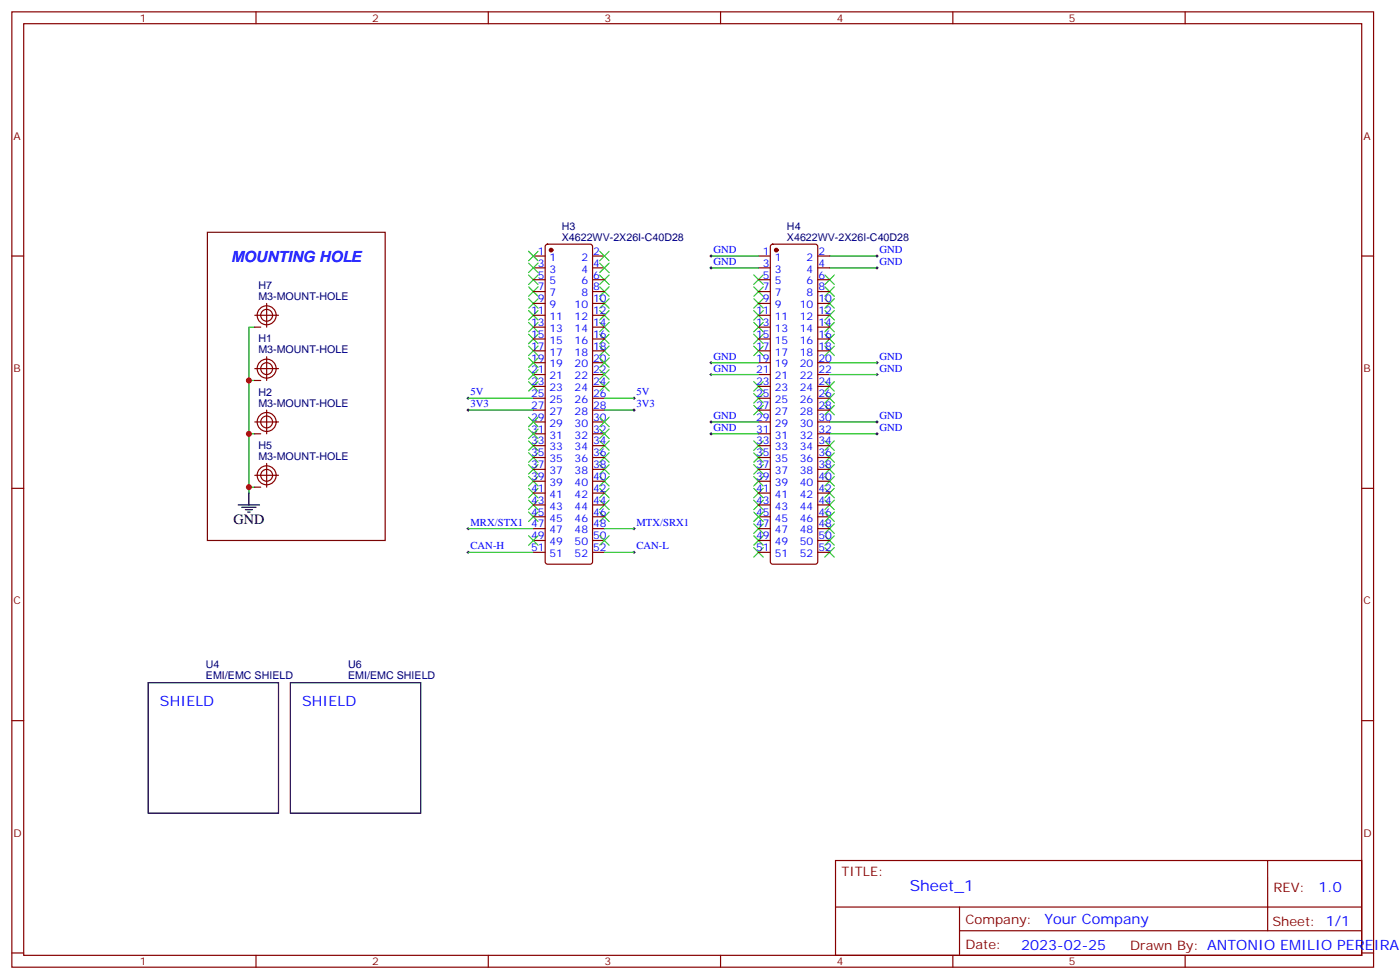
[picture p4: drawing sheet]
<svg xmlns="http://www.w3.org/2000/svg" width="417mm" height="292mm" viewBox="0 0 417 292" stroke-linecap="round" stroke-linejoin="round" font-family="sans-serif">
<g fill="none" stroke="#870000" stroke-width=".35">
<path d="M3.5 3.5h405.4v284.4h-405.4zM7.1 7.1h398.2v277.2h-398.2zM76.2 3.5v3.6M145.3 3.5v3.6M214.5 3.5v3.6M283.6 3.5v3.6M352.8 3.5v3.6M3.5 76.2h3.6M158.7 76.2h3.6M158.7 79.7h3.6M162.5 72.9l.5-.2h12.7l.5 .2 .2 .5v93.8l-.2 .5-.5 .2h-12.7l-.5-.2-.2-.5v-93.8zM176.4 76.2h3.5"/>
<path d="M176.4 79.7h3.5M225.8 76.2h3.5M225.8 79.7h3.5M229.5 72.9l.5-.2h12.7l.5 .2 .2 .5v93.8l-.2 .5-.5 .2h-12.7l-.5-.2-.2-.5v-93.8zM243.4 76.2h3.5M243.4 79.7h3.5M405.3 76.2h3.6M75.8 93.8h7.1M75.8 97.4h1.8M79.4 90.3v7.1M158.7 83.3h3.6M158.7 86.8h3.6"/>
<path d="M158.7 90.3h3.6M158.7 93.8h3.6M158.7 97.4h3.6M176.4 83.3h3.5M176.4 86.8h3.5M176.4 90.3h3.5M176.4 93.8h3.5M176.4 97.4h3.5M225.8 83.3h3.5M225.8 86.8h3.5M225.8 90.3h3.5M225.8 93.8h3.5"/>
<path d="M225.8 97.4h3.5M243.4 83.3h3.5M243.4 86.8h3.5M243.4 90.3h3.5M243.4 93.8h3.5M243.4 97.4h3.5M75.8 109.7h7.1M75.8 113.2h1.8M79.4 106.2v7M158.7 100.9h3.6M158.7 104.4h3.6M158.7 107.9h3.6"/>
<path d="M158.7 111.5h3.6M158.7 115h3.6M158.7 118.5h3.6M176.4 100.9h3.5M176.4 104.4h3.5M176.4 107.9h3.5M176.4 111.5h3.5M176.4 115h3.5M176.4 118.5h3.5M225.8 100.9h3.5M225.8 104.4h3.5M225.8 107.9h3.5"/>
<path d="M225.8 111.5h3.5M225.8 115h3.5M225.8 118.5h3.5M243.4 100.9h3.5M243.4 104.4h3.5M243.4 107.9h3.5M243.4 111.5h3.5M243.4 115h3.5M243.4 118.5h3.5M75.8 129.1h1.8M75.8 125.6h7.1M79.4 122.1v7"/>
<path d="M79.4 137.9v7.1M158.7 139.7h3.6M158.7 136.2h3.6M158.7 132.6h3.6M158.7 129.1h3.6M158.7 125.6h3.6M158.7 122.1h3.6M176.4 139.7h3.5M176.4 136.2h3.5M176.4 132.6h3.5M176.4 129.1h3.5M176.4 125.6h3.5"/>
<path d="M176.4 122.1h3.5M225.8 139.7h3.5M225.8 136.2h3.5M225.8 132.6h3.5M225.8 129.1h3.5M225.8 125.6h3.5M225.8 122.1h3.5M243.4 139.7h3.5M243.4 136.2h3.5M243.4 132.6h3.5M243.4 129.1h3.5M243.4 125.6h3.5"/>
<path d="M243.4 122.1h3.5M3.5 145.3h3.6M75.8 141.5h7.1M75.8 145h1.8M158.7 157.3h3.6M158.7 153.8h3.6M158.7 150.3h3.6M158.7 146.8h3.6M158.7 143.2h3.6M176.4 157.3h3.5M176.4 153.8h3.5M176.4 150.3h3.5"/>
<path d="M176.4 146.8h3.5M176.4 143.2h3.5M225.8 157.3h3.5M225.8 153.8h3.5M225.8 150.3h3.5M225.8 146.8h3.5M225.8 143.2h3.5M243.4 157.3h3.5M243.4 153.8h3.5M243.4 150.3h3.5M243.4 146.8h3.5M243.4 143.2h3.5"/>
<path d="M405.3 145.3h3.6M158.7 164.4h3.6M158.7 160.9h3.6M176.4 164.4h3.5M176.4 160.9h3.5M225.8 164.4h3.5M225.8 160.9h3.5M243.4 164.4h3.5M243.4 160.9h3.5M3.5 214.5h3.6M405.3 214.5h3.6M248.7 256.1h156.6v28.2h-156.6z"/>
<path d="M377.3 256.1v20.9M248.7 270h156.5M285.6 277h119.6M285.6 270v14.1M3.5 283.6h3.6M76.2 284.3v3.6M145.3 284.3v3.6M214.5 284.3v3.6M283.6 284.3v3.6M352.8 284.3v3.6M405.3 283.6h3.6"/>
<circle cx="79.4" cy="93.8" r="2.82"/>
<circle cx="79.4" cy="93.8" r="1.76"/>
<circle cx="79.4" cy="109.7" r="2.82"/>
<circle cx="79.4" cy="109.7" r="1.76"/>
<circle cx="79.4" cy="125.6" r="2.82"/>
<circle cx="79.4" cy="125.6" r="1.76"/>
<circle cx="79.4" cy="141.5" r="2.82"/>
<circle cx="79.4" cy="141.5" r="1.76"/>
</g>
<g fill="none" stroke="#008700" stroke-width=".35">
<path d="M211.7 76.2h14.1M211.7 79.7h14.1M246.9 76.2h14.2M246.9 79.7h14.2M75.8 97.4h-1.7v49.4M74.1 113.2h1.7M139.3 118.5h19.4M179.9 118.5h8.8M211.7 107.9h14.1M211.7 111.5h14.1M246.9 107.9h14.2M246.9 111.5h14.2"/>
<path d="M74.1 129.1h1.7M139.3 122.1h19.4M179.9 122.1h8.8M211.7 129.1h14.1M211.7 125.6h14.1M246.9 129.1h14.2M246.9 125.6h14.2M74.1 145h1.7M139.3 157.3h19.4M179.9 157.3h8.8M139.3 164.4h19.4M179.9 164.4h8.8"/>
</g>
<g fill="none" stroke="#000" stroke-width=".3">
<path d="M211.3 79.7h.7M211.3 76.2h.7M211.7 75.8v.8M211.7 79.4v.7M260.7 79.7h.7M260.7 76.2h.7M261.1 75.8v.8M261.1 79.4v.7M139 118.5h.7M139.3 118.2v.7M188.4 118.5h.7M188.7 118.2v.7"/>
<path d="M211.3 107.9h.7M211.3 111.5h.7M211.7 107.6v.7M211.7 111.1v.7M260.7 107.9h.7M260.7 111.5h.7M261.1 107.6v.7M261.1 111.1v.7M139 122.1h.7M139.3 121.7v.7M188.4 122.1h.7M188.7 121.7v.7"/>
<path d="M211.3 129.1h.7M211.3 125.6h.7M211.7 125.2v.7M211.7 128.8v.7M260.7 129.1h.7M260.7 125.6h.7M261.1 125.2v.7M261.1 128.8v.7M139 157.3h.7M139.3 157v.7M188.4 157.3h.7M188.7 157v.7"/>
<path d="M139 164.4h.7M139.3 164v.7M188.4 164.4h.7M188.7 164v.7"/>
</g>
<g fill="none" stroke="#3c3" stroke-width=".35">
<path d="M157.3 74.8l2.9 2.8M157.3 78.3l2.9 2.8M160.2 78.3l-2.9 2.8M160.2 74.8l-2.9 2.8M178.5 74.8l2.8 2.8M178.5 78.3l2.8 2.8M181.3 74.8l-2.8 2.8M181.3 78.3l-2.8 2.8M157.3 81.8l2.9 2.9M157.3 85.4l2.9 2.8M157.3 88.9l2.9 2.8M157.3 92.4l2.9 2.8"/>
<path d="M157.3 96l2.9 2.8M157.3 99.5l2.9 2.8M160.2 81.8l-2.9 2.9M160.2 85.4l-2.9 2.8M160.2 88.9l-2.9 2.8M160.2 92.4l-2.9 2.8M160.2 96l-2.9 2.8M160.2 99.5l-2.9 2.8M178.5 99.5l2.8 2.8M178.5 92.4l2.8 2.8M178.5 88.9l2.8 2.8M178.5 85.4l2.8 2.8"/>
<path d="M178.5 81.8l2.8 2.9M178.5 96l2.8 2.8M181.3 92.4l-2.8 2.8M181.3 99.5l-2.8 2.8M181.3 88.9l-2.8 2.8M181.3 85.4l-2.8 2.8M181.3 81.8l-2.8 2.9M181.3 96l-2.8 2.8M224.4 81.8l2.8 2.9M224.4 85.4l2.8 2.8M224.4 88.9l2.8 2.8M224.4 92.4l2.8 2.8"/>
<path d="M224.4 96l2.8 2.8M224.4 99.5l2.8 2.8M227.2 85.4l-2.8 2.8M227.2 99.5l-2.8 2.8M227.2 96l-2.8 2.8M227.2 92.4l-2.8 2.8M227.2 88.9l-2.8 2.8M227.2 81.8l-2.8 2.9M245.5 99.5l2.9 2.8M245.5 96l2.9 2.8M245.5 92.4l2.9 2.8M245.5 88.9l2.9 2.8"/>
<path d="M245.5 85.4l2.9 2.8M245.5 81.8l2.9 2.9M248.4 85.4l-2.9 2.8M248.4 81.8l-2.9 2.9M248.4 92.4l-2.9 2.8M248.4 96l-2.9 2.8M248.4 99.5l-2.9 2.8M248.4 88.9l-2.9 2.8M157.3 113.6l2.9 2.8M157.3 103l2.9 2.8M157.3 106.5l2.9 2.9M157.3 110.1l2.9 2.8"/>
<path d="M160.2 113.6l-2.9 2.8M160.2 110.1l-2.9 2.8M160.2 106.5l-2.9 2.9M160.2 103l-2.9 2.8M178.5 103l2.8 2.8M178.5 113.6l2.8 2.8M178.5 106.5l2.8 2.9M178.5 110.1l2.8 2.8M181.3 110.1l-2.8 2.8M181.3 113.6l-2.8 2.8M181.3 103l-2.8 2.8M181.3 106.5l-2.8 2.9"/>
<path d="M224.4 103l2.8 2.8M224.4 113.6l2.8 2.8M224.4 117.1l2.8 2.8M227.2 103l-2.8 2.8M227.2 113.6l-2.8 2.8M227.2 117.1l-2.8 2.8M245.5 103l2.9 2.8M245.5 113.6l2.9 2.8M245.5 117.1l2.9 2.8M248.4 113.6l-2.9 2.8M248.4 117.1l-2.9 2.8M248.4 103l-2.9 2.8"/>
<path d="M157.3 131.2l2.9 2.9M157.3 134.8l2.9 2.8M157.3 138.3l2.9 2.8M157.3 124.2l2.9 2.8M157.3 127.7l2.9 2.8M160.2 131.2l-2.9 2.9M160.2 134.8l-2.9 2.8M160.2 138.3l-2.9 2.8M160.2 124.2l-2.9 2.8M160.2 127.7l-2.9 2.8M178.5 138.3l2.8 2.8M178.5 134.8l2.8 2.8"/>
<path d="M178.5 131.2l2.8 2.9M178.5 124.2l2.8 2.8M178.5 127.7l2.8 2.8M181.3 124.2l-2.8 2.8M181.3 131.2l-2.8 2.9M181.3 138.3l-2.8 2.8M181.3 134.8l-2.8 2.8M181.3 127.7l-2.8 2.8M224.4 120.6l2.8 2.9M224.4 131.2l2.8 2.9M224.4 134.8l2.8 2.8M224.4 138.3l2.8 2.8"/>
<path d="M227.2 120.6l-2.8 2.9M227.2 131.2l-2.8 2.9M227.2 134.8l-2.8 2.8M227.2 138.3l-2.8 2.8M245.5 120.6l2.9 2.9M245.5 138.3l2.9 2.8M245.5 134.8l2.9 2.8M245.5 131.2l2.9 2.9M248.4 120.6l-2.9 2.9M248.4 138.3l-2.9 2.8M248.4 134.8l-2.9 2.8M248.4 131.2l-2.9 2.9"/>
<path d="M157.3 141.8l2.9 2.8M157.3 145.3l2.9 2.9M157.3 148.9l2.9 2.8M157.3 152.4l2.9 2.8M157.3 159.5l2.9 2.8M160.2 141.8l-2.9 2.8M160.2 145.3l-2.9 2.9M160.2 148.9l-2.9 2.8M160.2 152.4l-2.9 2.8M160.2 159.5l-2.9 2.8M178.5 152.4l2.8 2.8M178.5 148.9l2.8 2.8"/>
<path d="M178.5 145.3l2.8 2.9M178.5 141.8l2.8 2.8M178.5 159.5l2.8 2.8M181.3 152.4l-2.8 2.8M181.3 148.9l-2.8 2.8M181.3 145.3l-2.8 2.9M181.3 141.8l-2.8 2.8M181.3 159.5l-2.8 2.8M224.4 141.8l2.8 2.8M224.4 145.3l2.8 2.9M224.4 148.9l2.8 2.8M224.4 159.5l2.8 2.8"/>
<path d="M224.4 155.9l2.8 2.8M224.4 152.4l2.8 2.8M227.2 141.8l-2.8 2.8M227.2 145.3l-2.8 2.9M227.2 148.9l-2.8 2.8M227.2 159.5l-2.8 2.8M227.2 155.9l-2.8 2.8M227.2 152.4l-2.8 2.8M245.5 152.4l2.9 2.8M245.5 159.5l2.9 2.8M245.5 155.9l2.9 2.8M245.5 148.9l2.9 2.8"/>
<path d="M245.5 145.3l2.9 2.9M245.5 141.8l2.9 2.8M248.4 141.8l-2.9 2.8M248.4 159.5l-2.9 2.8M248.4 155.9l-2.9 2.8M248.4 148.9l-2.9 2.8M248.4 145.3l-2.9 2.9M248.4 152.4l-2.9 2.8M224.4 163l2.8 2.8M227.2 163l-2.8 2.8M245.5 163l2.9 2.8M248.4 163l-2.9 2.8"/>
</g>
<g fill="#870000" stroke="#870000" stroke-width=".35">
<circle cx="164" cy="74.4" r=".53"/>
<circle cx="231.1" cy="74.4" r=".53"/>
</g>
<path d="M61.7 69.1h53v91.8h-53z" fill="none" stroke="#600" stroke-width=".35"/>
<path d="M70.9 150.3h6.4M72 151h4.2M73 151.7h2.1M73.7 152.4h.7M74.1 146.8v3.5M44.1 203.2h38.8v38.8h-38.8zM86.4 203.2h38.8v38.8h-38.8z" fill="none" stroke="#000" stroke-width=".35"/>
<g fill="#c00">
<circle cx="74.1" cy="145" r=".88"/>
<circle cx="74.1" cy="129.1" r=".88"/>
<circle cx="74.1" cy="113.2" r=".88"/>
</g>
<g font-size="4.6" fill="#00f">
<text x="68.8" y="78">MOUNTING HOLE</text>
<text x="270.8" y="265.1">Sheet_1</text>
</g>
<text font-size="4.2" x="69.5" y="155.9">GND</text>
<g font-size="4.2" fill="#00f">
<text x="47.6" y="210.3">SHIELD</text>
<text x="90" y="210.3">SHIELD</text>
<text x="392.5" y="265.4">1.0</text>
<text x="310.9" y="274.9">Your Company</text>
<text x="304" y="282.7">2023-02-25</text>
</g>
<g font-size="3.9" fill="#800">
<text x="250.5" y="260.7">TITLE:</text>
<text x="379.1" y="265.4">REV:</text>
<text x="287.4" y="274.9">Company:</text>
<text x="378.7" y="275.5">Sheet: 1/1</text>
<text x="287.4" y="282.6">Date:</text>
<text x="336.4" y="282.7">Drawn By: ANTONIO EMILIO PEREIRA</text>
</g>
<g font-size="3.2" fill="#800">
<text x="41.6" y="6.5">1</text>
<text x="110.8" y="6.5">2</text>
<text x="179.9" y="6.5">3</text>
<text x="249.1" y="6.5">4</text>
<text x="318.2" y="6.5">5</text>
<text x="4.1" y="41.6">A</text>
<text x="405.9" y="41.6">A</text>
<text x="4.1" y="110.8">B</text>
<text x="405.9" y="110.8">B</text>
<text x="4.1" y="179.9">C</text>
<text x="405.9" y="179.9">C</text>
<text x="4.1" y="249.1">D</text>
<text x="405.9" y="249.1">D</text>
<text x="41.6" y="287.3">1</text>
<text x="110.8" y="287.3">2</text>
<text x="179.9" y="287.3">3</text>
<text x="249.1" y="287.3">4</text>
<text x="318.2" y="287.3">5</text>
</g>
<g font-size="3.2" fill="#000080">
<text x="167.2" y="71.6">X4622WV-2X26I-C40D28</text>
<text x="167.2" y="68.4">H3</text>
<text x="234.3" y="71.6">X4622WV-2X26I-C40D28</text>
<text x="234.3" y="68.4">H4</text>
<text x="76.9" y="89.3">M3-MOUNT-HOLE</text>
<text x="76.9" y="86.1">H7</text>
<text x="76.9" y="101.9">H1</text>
<text x="76.9" y="105.1">M3-MOUNT-HOLE</text>
<text x="76.9" y="117.8">H2</text>
<text x="76.9" y="121">M3-MOUNT-HOLE</text>
<text x="76.9" y="136.9">M3-MOUNT-HOLE</text>
<text x="76.9" y="133.7">H5</text>
<text x="61.3" y="202.1">EMI/EMC SHIELD</text>
<text x="61.3" y="198.9">U4</text>
<text x="103.6" y="202.1">EMI/EMC SHIELD</text>
<text x="103.6" y="198.9">U6</text>
</g>
<g font-size="3.2" fill="#00f">
<text x="160.1" y="75.8">1</text>
<text x="163.6" y="77.6">1</text>
<text x="173.1" y="77.6">2</text>
<text x="176.6" y="75.8">2</text>
<text x="212.4" y="75.3">GND</text>
<text x="227.1" y="75.8">1</text>
<text x="230.6" y="77.6">1</text>
<text x="240.1" y="77.6">2</text>
<text x="243.6" y="75.8">2</text>
<text x="261.8" y="75.3">GND</text>
<text x="160.1" y="79.4">3</text>
<text x="160.1" y="82.9">5</text>
<text x="163.6" y="81.1">3</text>
<text x="173.1" y="81.1">4</text>
<text x="176.6" y="82.9">6</text>
<text x="176.6" y="79.4">4</text>
<text x="212.4" y="78.8">GND</text>
<text x="227.1" y="79.4">3</text>
<text x="227.1" y="82.9">5</text>
<text x="230.6" y="81.1">3</text>
<text x="240.1" y="81.1">4</text>
<text x="243.6" y="82.9">6</text>
<text x="243.6" y="79.4">4</text>
<text x="261.8" y="78.8">GND</text>
<text x="160.1" y="86.4">7</text>
<text x="160.1" y="90">9</text>
<text x="163.6" y="84.7">5</text>
<text x="163.6" y="88.2">7</text>
<text x="173.1" y="88.2">8</text>
<text x="173.1" y="84.7">6</text>
<text x="176.6" y="90">10</text>
<text x="176.6" y="86.4">8</text>
<text x="227.1" y="86.4">7</text>
<text x="227.1" y="90">9</text>
<text x="230.6" y="84.7">5</text>
<text x="230.6" y="88.2">7</text>
<text x="240.1" y="88.2">8</text>
<text x="240.1" y="84.7">6</text>
<text x="243.6" y="90">10</text>
<text x="243.6" y="86.4">8</text>
<text x="158.1" y="93.5">11</text>
<text x="163.6" y="91.7">9</text>
<text x="163.6" y="95.2">11</text>
<text x="171.1" y="95.2">12</text>
<text x="171.1" y="91.7">10</text>
<text x="176.6" y="93.5">12</text>
<text x="225.1" y="93.5">11</text>
<text x="230.6" y="91.7">9</text>
<text x="230.6" y="95.2">11</text>
<text x="238.1" y="95.2">12</text>
<text x="238.1" y="91.7">10</text>
<text x="243.6" y="93.5">12</text>
<text x="158.1" y="97">13</text>
<text x="158.1" y="100.5">15</text>
<text x="163.6" y="98.8">13</text>
<text x="171.1" y="98.8">14</text>
<text x="176.6" y="100.5">16</text>
<text x="176.6" y="97">14</text>
<text x="225.1" y="97">13</text>
<text x="225.1" y="100.5">15</text>
<text x="230.6" y="98.8">13</text>
<text x="238.1" y="98.8">14</text>
<text x="243.6" y="100.5">16</text>
<text x="243.6" y="97">14</text>
<text x="158.1" y="104.1">17</text>
<text x="158.1" y="107.6">19</text>
<text x="163.6" y="102.3">15</text>
<text x="163.6" y="105.8">17</text>
<text x="171.1" y="105.8">18</text>
<text x="171.1" y="102.3">16</text>
<text x="176.6" y="107.6">20</text>
<text x="176.6" y="104.1">18</text>
<text x="212.4" y="107.1">GND</text>
<text x="225.1" y="104.1">17</text>
<text x="225.1" y="107.6">19</text>
<text x="230.6" y="102.3">15</text>
<text x="230.6" y="105.8">17</text>
<text x="238.1" y="105.8">18</text>
<text x="238.1" y="102.3">16</text>
<text x="243.6" y="107.6">20</text>
<text x="243.6" y="104.1">18</text>
<text x="261.8" y="107.1">GND</text>
<text x="158.1" y="111.1">21</text>
<text x="163.6" y="109.4">19</text>
<text x="163.6" y="112.9">21</text>
<text x="171.1" y="112.9">22</text>
<text x="171.1" y="109.4">20</text>
<text x="176.6" y="111.1">22</text>
<text x="212.4" y="110.6">GND</text>
<text x="225.1" y="111.1">21</text>
<text x="230.6" y="109.4">19</text>
<text x="230.6" y="112.9">21</text>
<text x="238.1" y="112.9">22</text>
<text x="238.1" y="109.4">20</text>
<text x="243.6" y="111.1">22</text>
<text x="261.8" y="110.6">GND</text>
<text x="140.1" y="117.7">5V</text>
<text x="158.1" y="114.7">23</text>
<text x="158.1" y="118.2">25</text>
<text x="163.6" y="116.4">23</text>
<text x="163.6" y="119.9">25</text>
<text x="171.1" y="119.9">26</text>
<text x="171.1" y="116.4">24</text>
<text x="176.6" y="118.2">26</text>
<text x="176.6" y="114.7">24</text>
<text x="189.4" y="117.7">5V</text>
<text x="225.1" y="114.7">23</text>
<text x="225.1" y="118.2">25</text>
<text x="230.6" y="116.4">23</text>
<text x="230.6" y="119.9">25</text>
<text x="238.1" y="119.9">26</text>
<text x="238.1" y="116.4">24</text>
<text x="243.6" y="118.2">26</text>
<text x="243.6" y="114.7">24</text>
<text x="140.1" y="121.2">3V3</text>
<text x="158.1" y="121.7">27</text>
<text x="158.1" y="125.2">29</text>
<text x="163.6" y="123.5">27</text>
<text x="171.1" y="123.5">28</text>
<text x="176.6" y="125.2">30</text>
<text x="176.6" y="121.7">28</text>
<text x="189.4" y="121.2">3V3</text>
<text x="212.4" y="124.7">GND</text>
<text x="225.1" y="121.7">27</text>
<text x="225.1" y="125.2">29</text>
<text x="230.6" y="123.5">27</text>
<text x="238.1" y="123.5">28</text>
<text x="243.6" y="125.2">30</text>
<text x="243.6" y="121.7">28</text>
<text x="261.8" y="124.7">GND</text>
<text x="158.1" y="128.8">31</text>
<text x="163.6" y="127">29</text>
<text x="163.6" y="130.5">31</text>
<text x="171.1" y="130.5">32</text>
<text x="171.1" y="127">30</text>
<text x="176.6" y="128.8">32</text>
<text x="212.4" y="128.2">GND</text>
<text x="225.1" y="128.8">31</text>
<text x="230.6" y="127">29</text>
<text x="230.6" y="130.5">31</text>
<text x="238.1" y="130.5">32</text>
<text x="238.1" y="127">30</text>
<text x="243.6" y="128.8">32</text>
<text x="261.8" y="128.2">GND</text>
<text x="158.1" y="132.3">33</text>
<text x="158.1" y="135.8">35</text>
<text x="163.6" y="134.1">33</text>
<text x="163.6" y="137.6">35</text>
<text x="171.1" y="137.6">36</text>
<text x="171.1" y="134.1">34</text>
<text x="176.6" y="135.8">36</text>
<text x="176.6" y="132.3">34</text>
<text x="225.1" y="132.3">33</text>
<text x="225.1" y="135.8">35</text>
<text x="230.6" y="134.1">33</text>
<text x="230.6" y="137.6">35</text>
<text x="238.1" y="137.6">36</text>
<text x="238.1" y="134.1">34</text>
<text x="243.6" y="135.8">36</text>
<text x="243.6" y="132.3">34</text>
<text x="158.1" y="139.3">37</text>
<text x="158.1" y="142.9">39</text>
<text x="163.6" y="141.1">37</text>
<text x="171.1" y="141.1">38</text>
<text x="176.6" y="142.9">40</text>
<text x="176.6" y="139.3">38</text>
<text x="225.1" y="139.3">37</text>
<text x="225.1" y="142.9">39</text>
<text x="230.6" y="141.1">37</text>
<text x="238.1" y="141.1">38</text>
<text x="243.6" y="142.9">40</text>
<text x="243.6" y="139.3">38</text>
<text x="158.1" y="146.4">41</text>
<text x="158.1" y="149.9">43</text>
<text x="163.6" y="144.6">39</text>
<text x="163.6" y="148.2">41</text>
<text x="171.1" y="148.2">42</text>
<text x="171.1" y="144.6">40</text>
<text x="176.6" y="149.9">44</text>
<text x="176.6" y="146.4">42</text>
<text x="225.1" y="146.4">41</text>
<text x="225.1" y="149.9">43</text>
<text x="230.6" y="144.6">39</text>
<text x="230.6" y="148.2">41</text>
<text x="238.1" y="148.2">42</text>
<text x="238.1" y="144.6">40</text>
<text x="243.6" y="149.9">44</text>
<text x="243.6" y="146.4">42</text>
<text x="158.1" y="153.5">45</text>
<text x="163.6" y="151.7">43</text>
<text x="163.6" y="155.2">45</text>
<text x="171.1" y="155.2">46</text>
<text x="171.1" y="151.7">44</text>
<text x="176.6" y="153.5">46</text>
<text x="225.1" y="153.5">45</text>
<text x="230.6" y="151.7">43</text>
<text x="230.6" y="155.2">45</text>
<text x="238.1" y="155.2">46</text>
<text x="238.1" y="151.7">44</text>
<text x="243.6" y="153.5">46</text>
<text x="140.1" y="156.5">MRX/STX1</text>
<text x="158.1" y="157">47</text>
<text x="158.1" y="160.5">49</text>
<text x="163.6" y="158.7">47</text>
<text x="171.1" y="158.7">48</text>
<text x="176.6" y="160.5">50</text>
<text x="176.6" y="157">48</text>
<text x="189.4" y="156.5">MTX/SRX1</text>
<text x="225.1" y="157">47</text>
<text x="225.1" y="160.5">49</text>
<text x="230.6" y="158.7">47</text>
<text x="238.1" y="158.7">48</text>
<text x="243.6" y="160.5">50</text>
<text x="243.6" y="157">48</text>
<text x="140.1" y="163.5">CAN-H</text>
<text x="158.1" y="164">51</text>
<text x="163.6" y="162.3">49</text>
<text x="163.6" y="165.8">51</text>
<text x="171.1" y="165.8">52</text>
<text x="171.1" y="162.3">50</text>
<text x="176.6" y="164">52</text>
<text x="189.4" y="163.5">CAN-L</text>
<text x="225.1" y="164">51</text>
<text x="230.6" y="162.3">49</text>
<text x="230.6" y="165.8">51</text>
<text x="238.1" y="165.8">52</text>
<text x="238.1" y="162.3">50</text>
<text x="243.6" y="164">52</text>
</g>
</svg>
